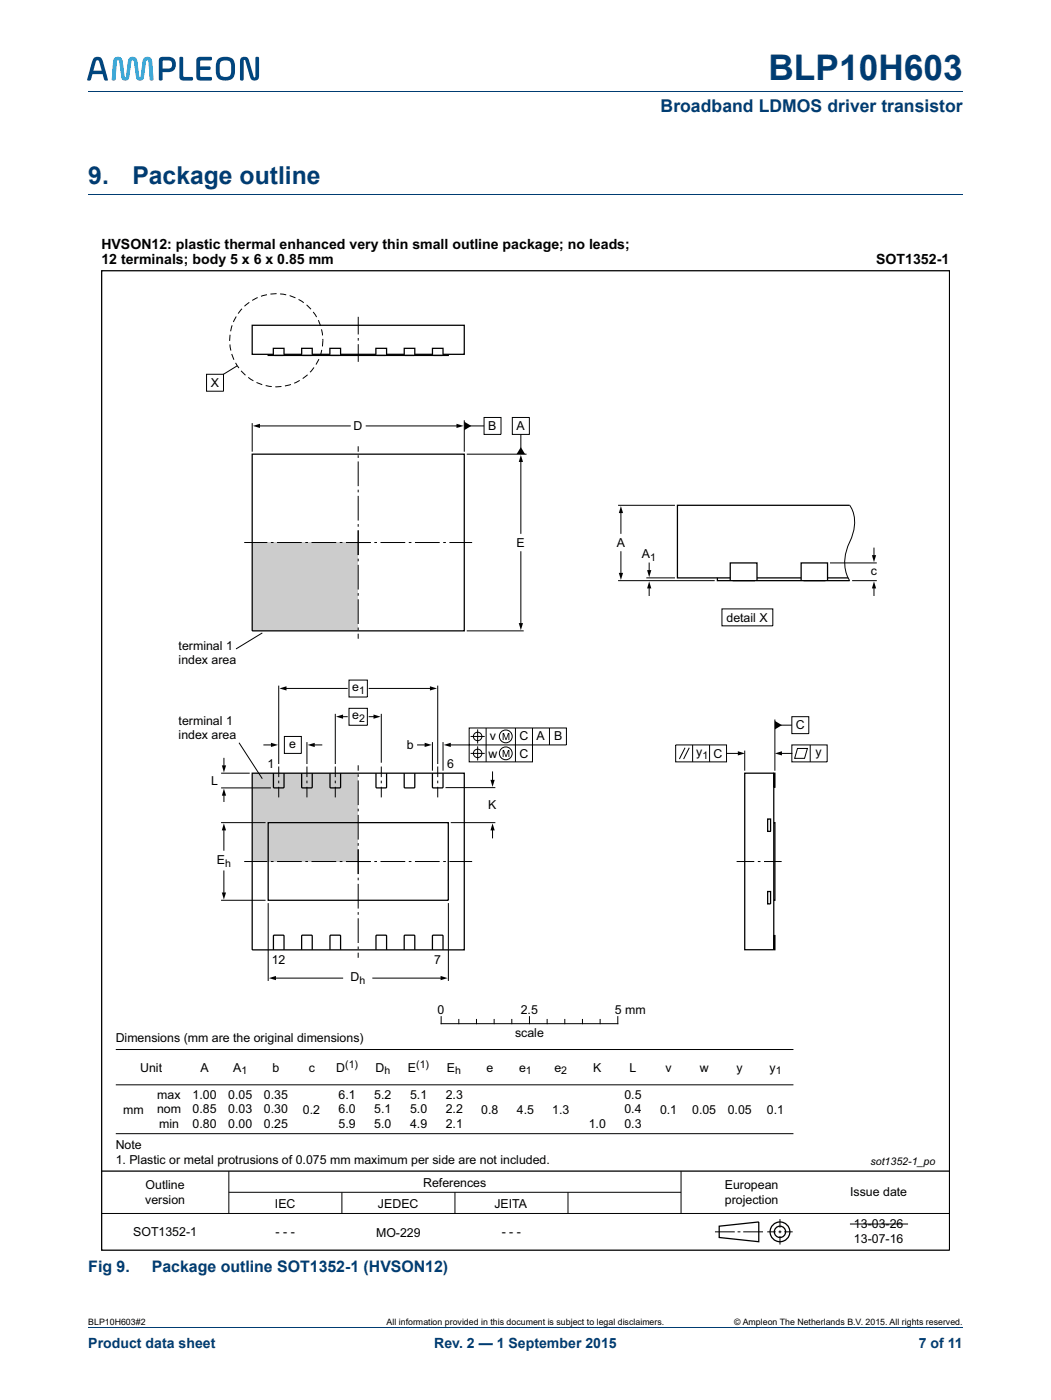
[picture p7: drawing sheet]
<svg xmlns="http://www.w3.org/2000/svg" width="210mm" height="280mm" viewBox="0 0 210 280" stroke-linecap="round" stroke-linejoin="round" font-family="sans-serif">
<path d="M17.6 18.3h174.7M17.6 265.3h174.7" fill="none" stroke="#003c72" stroke-width=".2"/>
<g fill="#00467f">
<path d="M35.9 11.5l.3-.1 .4 .1v3.8l1.9 .2-.1 .6h-1.7a.71 .71 0 0 1-.9-.8z"/>
<path d="M39.4 11.5l.6-.1h2l.3 .1-.1 .5-2 .1-.2 .2v1h1.9l.2 .3-.2 .4h-1.9v1.3l.2 .1h2l.1 .6-.3 .1h-2a.71 .71 0 0 1-.8-.8v-3.1z"/>
<path d="M19.3 12.1l-.7 2h1.7l-.5-1.9-.1-.1zM18.7 11.6a1.15 1.15 0 0 1 1.3-.2 1.15 1.15 0 0 1 .6 1.2l.9 3.2v.3l-.7-.1-.3-1.2h-2l-.4 1.2-.6 .1-.1-.3 .9-3.2z"/>
<path d="M32.5 12.2v1.5h1a.82 .82 0 0 0 .9-.8 .82 .82 0 0 0-.9-.8zM31.9 11.5a3.4 3.4 0 0 1 2.9 .2 1.59 1.59 0 0 1 .2 1.8 1.59 1.59 0 0 1-1.5 .9h-1l-.1 1.6-.4 .1-.3-.1v-3.8z"/>
<path d="M44.1 12.3a3.2 3.2 0 0 0 .1 2.9 1.19 1.19 0 0 0 1.3 .1 1.19 1.19 0 0 0 .7-1.1 2.2 2.2 0 0 0-.4-2l-1.1-.1zM43.5 11.8a2.36 2.36 0 0 1 3.2 .3 4.5 4.5 0 0 1-.2 3.5 2.35 2.35 0 0 1-3.2-.3 4.5 4.5 0 0 1 .2-3.5z"/>
</g>
<path d="M23 11.5a1 1 0 0 1 1 0 1 1 0 0 1 .5 .9l.4 2.8 .1 .3 .2-.3 .3-2.8a.97 .97 0 0 1 1-1 .97 .97 0 0 1 1 1l.3 2.8 .2 .3 .1-.3 .3-2.8a.98 .98 0 0 1 1-1 .98 .98 0 0 1 1 1l.2 3.6-.4 .1-.3-.1-.2-3.6-.3-.4-.3 .4-.3 2.9a.8 .8 0 0 1-.8 .8 .8 .8 0 0 1-.8-.8l-.4-2.9-.3-.4-.3 .4-.4 2.9a.8 .8 0 0 1-.8 .8 .8 .8 0 0 1-.8-.8l-.4-2.9-.2-.4-.3 .4-.2 3.6-.5 .1-.3-.1 .3-3.6z" fill="#00a4e4"/>
<path d="M48.1 11.6a1.01 1.01 0 0 1 1.1-.2 1.01 1.01 0 0 1 .6 .9l.9 3 .1 .2 .2-.2v-3.8l.3-.2 .4 .2v3.6a.94 .94 0 0 1-.9 1 .94 .94 0 0 1-.9-1l-.9-3-.2-.1-.1 .1-.1 3.9-.3 .1-.3-.1-.1-3.7z" fill="#00467f"/>
<path d="M17.6 38.8h174.7" fill="none" stroke="#003c72" stroke-width=".2"/>
<g fill="none" stroke="#000" stroke-width=".2">
<path d="M51.5 59.5l-1.1 .5M53.3 58.9l-1.2 .3M55.2 58.7l-1.2 .1M55.9 58.7l1.3 .2M57.9 59.1l1.1 .4M59.6 59.8l1.1 .7M41.3 74.8h3.3v3.4h-3.3zM45.9 68.8l.2 1.2M45.9 66.9v1.2M46.3 70.7l.4 1.2M46.4 65l-.3 1.2M47.1 72.5l.6 1"/>
<path d="M47.2 63.3l-.6 1M47.4 73.1l-2.8 1.7M48.1 74.1l.9 .9M48.3 61.7l-.7 1M49.6 75.4l1 .7M49.8 60.4l-1 .8M51.2 76.4l1.2 .5M53.1 77l1.2 .2M56.2 77.2l-1.2 .1M58.1 76.8l-1.2 .3M59.9 76l-1.1 .6M61.2 60.9l.9 .9"/>
<path d="M61.4 74.9l-.9 .7M62.5 62.3l.7 1.1M62.7 73.4l-.8 1M63.6 64l.4 1.1M63.7 71.8l-.6 1.1M64.2 65.8l.2 1.2M64.3 69.9l-.4 1.2M64.5 67.7l-.1 1.5M71.5 63.3v3.5M71.5 67.5v.6M71.5 68.8v3.5M134.9 148.9h10.2v3.3h-10.2z"/>
<path d="M136.8 149.4l-1.1 2.3M137.7 149.4l-1.2 2.3M138.3 148.9v3.3M141.7 148.9v3.3M145.1 150.5h2.5M148.7 150v4M154.8 143.8v10.2M155.9 144.9h2.2M155.9 150.5h2.2M158.1 148.9h7.1v3.3h-7.1zM158.1 143.2h3.4v3.4h-3.4zM159.3 149.6h1.9l-.5 1.9h-2z"/>
<path d="M161.8 148.9v3.3M147.1 172.2h3.5M151.3 172.2h.6M152.6 172.2h3.5M23.1 216.8h135.4M23.1 209.7h135.4M88.1 203.1v1.5h35.3v-1.5M91.6 203.7v.9M95.2 203.7v.9M98.7 203.7v.9M102.2 203.7v.9M105.7 203.1v1.5"/>
<path d="M109.3 203.7v.9M112.8 203.7v.9M116.3 203.7v.9M119.9 203.7v.9M23.1 226.5h135.4M45.7 234v8.5M45.7 238.2h90.3M68.3 238.2v4.3M90.9 238.2v4.3M113.4 238.2v4.3M136 234v8.5M20.3 242.5h169.3"/>
<path d="M142.8 246.2h3.9M147.3 246.2h.6M148.4 246.2h4M153.2 246.2h1.7M155.5 246.2h.6M155.8 245.9v.5M155.8 243.6v1.7M155.8 247v1.7M156.6 246.2h1.7M169.7 244.6h11.7"/>
</g>
<g fill="none" stroke="#000" stroke-width=".25">
<path d="M20.3 54.1h169.3v195.7h-169.3zM20.3 234h169.3M143.6 245l7.9-.8v3.9l-7.9-.8z"/>
<circle cx="155.8" cy="246.2" r="1.13"/>
<circle cx="155.8" cy="246.2" r="1.98"/>
</g>
<path d="M147.4 150.1l1.4 .4-1.4 .5zM154.8 144.1l1.4 .8-1.4 .9zM154.8 150.5l1.4-.4v.9z" fill="#000"/>
<g fill="#ccc">
<path d="M50.4 108.4h21.1v17.7h-21.1z"/>
<path d="M50.4 154.5h21.1v17.7h-21.1z"/>
</g>
<g fill="none" stroke="#000" stroke-width=".2">
<path d="M50.4 84.5v5.8M51.6 85.1h18.3M71.5 89.2v1.1M71.5 91v.5M71.5 92.2v4.9M71.5 97.8v.6M71.5 99.1v4.9M73.1 85.1h18.4M92.7 84v6.3M93.2 90.8h12M93.9 85.1h2.8M96.7 83.4h3.4v3.4h-3.4z"/>
<path d="M102.3 83.4h3.4v3.4h-3.4zM104 86.8v2.8M104 92v14.6M48.8 108.4h4.6M54.1 108.4h.5M55.3 108.4h5M61 108.4h.5M62.2 108.4h4.9M67.9 108.4h.5M69.1 108.4h5M71.5 104.7v.6M71.5 106v4.9"/>
<path d="M71.5 111.6v.6M71.5 112.9v4.9M71.5 118.5v.5M71.5 119.8v4.9M74.8 108.4h.5M76 108.4h4.9M81.6 108.4h.6M82.9 108.4h4.9M88.5 108.4h.5M89.8 108.4h4.5M104 110.2v14.6M123.4 116h19.3"/>
<path d="M123.4 101h11.4M124 102.2v4.4M124 110.2v4.6M129.1 115.5h5.7M129.6 112.5v1.7M129.6 117.3v1.7M165.8 112.5h9.3M169.7 101a6.3 6.3 0 0 1 .6 5.8 13.3 13.3 0 0 0-1.6 5.6 6.4 6.4 0 0 0 1 3.6M170.2 116h4.9M174.5 109.5v1.7M174.5 117.3v1.7M52.4 126.5l-5.3 3.2"/>
<path d="M55.7 137v15.7M56.9 137.6h12.4M69.7 135.9h3.7v3.4h-3.7zM71.5 125.4v.5M71.5 126.6v1M73.7 137.6h12.5M87.4 137v15.7M93.2 126.1h11.4M144.2 121.7h10.1v3.4h-10.1zM44.2 157.4h9.9M44.2 154.5h5.7M44.7 151.5v1.7"/>
<path d="M44.7 158.7v1.5M47.7 148.4l4.7 7.2M52.7 148.9h1.7M55.7 153.2v2.1M55.7 156v.5M55.7 157.2v2.1M56.8 147.2h3.4v3.3h-3.4zM61.3 153.2v2.1M61.3 156v.5M61.3 157.2v2.1M61.3 148.3v4.4M62.6 148.9h1.7"/>
<path d="M67 153.2v2.1M67 156v.5M67 157.2v2.1M67 142.6v10.1M68.2 143.2h1.1M69.7 141.5h3.7v3.4h-3.7zM71.5 152.9v1.1M71.5 154.7v.5M71.5 155.9v5M73.7 143.2h1.2M76.1 153.2v2.1M76.1 156v.5"/>
<path d="M76.1 157.2v2.1M76.1 142.6v9.8M83.4 148.9h1.7M86.4 148.3v5.7M87.4 153.2v2.1M87.4 156v.5M87.4 157.2v2.1M88.5 148.3v5.7M89 157.4h9.9M93.7 145.5h19.4v3.4h-19.4zM94 150.5h2.8M94 147.2h2.8"/>
<path d="M95.4 149.1v2.9M95.4 145.8v2.8M97.1 145.5v6.7M98.4 154.2v1.9M102.9 145.5v6.7M106.3 145.5v6.7h-12.6v-3.3h-4M109.7 145.5v3.4M44.1 179.9h8.9M44.1 164.4h8.9M44.7 165.7v4.2M44.7 174v4.6M48.8 172.2h4.6"/>
<path d="M54.1 172.2h.5M55.3 172.2h5M61 172.2h.5M62.2 172.2h4.9M67.9 172.2h.5M69.1 172.2h5M71.5 161.6v.5M71.5 162.8v5M71.5 168.5v.5M71.5 169.7v5M71.5 175.4v.5M71.5 176.6v5"/>
<path d="M74.8 172.2h.5M76 172.2h4.9M81.6 172.2h.6M82.9 172.2h4.9M88.5 172.2h.5M89.8 172.2h4.5M90 164.4h8.9M98.4 165.7v1.7M53.6 180.5v15.5M54.8 195.5h13.6M71.5 182.3v.5M71.5 183.5v4.9"/>
<path d="M71.5 189.1v.6M71.5 190.4v1M74.5 195.5h13.8M89.5 180.5v15.5"/>
<circle cx="95.4" cy="147.2" r=".85"/>
<circle cx="95.4" cy="150.5" r=".85"/>
<circle cx="101" cy="150.5" r="1.28"/>
<circle cx="101" cy="147.1" r="1.28"/>
</g>
<g fill="#000">
<path d="M50.5 85.1l1.4-.4v.8zM91.2 84.7l1.4 .4-1.4 .4zM92.7 84.3l1.4 .8-1.4 .9zM104 89.3l.9 1.5h-1.7zM104 90.9l.5 1.4h-.9zM124 101.1l.4 1.4h-.8zM123.6 114.5h.8l-.4 1.4zM129.6 116.2l.5 1.4h-.9zM129.2 113.9h.9l-.5 1.4zM174.5 116.2l.5 1.4h-.9zM174.1 110.9h.9l-.5 1.4zM55.8 137.6l1.4-.5v.9z"/>
<path d="M85.9 137.1l1.4 .5-1.4 .4zM103.6 124.5h.9l-.5 1.4zM44.7 157.6l.5 1.4h-.9zM44.3 152.9h.9l-.5 1.5zM54.1 148.4l1.4 .5-1.4 .4zM61.4 148.9l1.5-.5v.9zM67.1 143.2l1.4-.4v.8zM74.6 142.8l1.4 .4-1.4 .4zM84.8 148.4l1.4 .5-1.4 .4zM88.6 148.9l1.4-.5v.9zM98 155.8h.8l-.4 1.4zM100.4 146.5h.3l.4 1.2 .4-1.2h.2v1.4h-.2l.1-1.2-.4 1.2h-.2l-.4-1.2v1.2h-.2z"/>
<path d="M100.4 149.9h.3l.4 1.1 .4-1.1h.2v1.4h-.2l.1-1.2-.4 1.2h-.2l-.4-1.2v1.2h-.2zM44.7 164.5l.4 1.4h-.8zM44.3 178.3h.8l-.4 1.5zM98.4 164.5l.4 1.4h-.8zM53.7 195.5l1.4-.5v.9zM88 195l1.4 .5-1.4 .4z"/>
</g>
<g fill="none" stroke="#000" stroke-width=".25">
<path d="M53.6 70.8v.2h35.9v-.2M54.6 71v-1.4h2.1v1.4M54.6 70.8h-4.2v-5.8h42.3v5.8h-4.2M54.8 71h1.8M56.7 70.8h3.5M60.2 71v-1.4h2.2v1.4M60.4 71h1.8M62.4 70.8h3.5M65.9 71v-1.4h2.1v1.4M66.1 71h1.7M68 70.8h7.1M75.1 71v-1.4h2.1v1.4"/>
<path d="M75.2 71h1.8M77.2 70.8h3.5M80.7 71v-1.4h2.1v1.4M80.9 71h1.7M82.8 70.8h3.6M86.4 71v-1.4h2.1v1.4M86.5 71h1.8M50.4 90.8h42.3v35.3h-42.3zM143.3 115.5v.5h26.4M145.8 116v-3.5h5.4v3.5M146.3 116h4.5M151.2 115.5h8.8"/>
<path d="M160 116v-3.5h5.3v3.5M160.5 116h4.4M165.3 115.5h4.1M169.7 101h-34.4v14.5h10.5M50.4 154.5h42.3v35.3h-42.3zM54.6 154.5v2.8l.2 .1h1.9v-2.9M60.2 154.5v2.8l.2 .1h1.9l.1-2.9M65.9 154.5v2.8l.2 .1h1.9v-2.9M75.1 154.5v2.8l.2 .1h1.9v-2.9M80.7 154.5v2.8l.2 .1h1.9v-2.9M86.4 154.5v2.8l.1 .1h1.9l.1-2.9M148.7 154.5h5.8v35.3h-5.8z"/>
<path d="M154.5 154.5h.3v2.8h-.3zM53.6 164.4h35.9v15.5h-35.9zM153.3 178.1h.6v2.5h-.6zM153.3 163.7h.6v2.4h-.6zM154.5 164.4h.3v15.5h-.3M54.6 189.8v-2.8l.2-.1h1.9v2.9M60.2 189.8v-2.8l.2-.1h1.9l.1 2.9M65.9 189.8v-2.8l.2-.1h1.9v2.9M75.1 189.8v-2.8l.2-.1h1.9v2.9M80.7 189.8v-2.8l.2-.1h1.9v2.9M86.4 189.8v-2.8l.1-.1h1.9l.1 2.9M154.5 186.9h.3v2.9h-.3z"/>
</g>
<text font-size="7" fill="#003c72" x="153.5" y="16">BLP10H603</text>
<g font-size="4.9" fill="#003c72">
<text x="17.6" y="36.8">9.</text>
<text x="26.5" y="36.8">Package outline</text>
</g>
<text font-size="3.5" fill="#003c72" x="131.9" y="22.4">Broadband LDMOS driver transistor</text>
<g font-size="3.2" fill="#003c72">
<text x="17.6" y="254.2">Fig 9.</text>
<text x="30.3" y="254.2">Package outline SOT1352-1 (HVSON12)</text>
</g>
<g font-size="2.8">
<text x="20.2" y="49.7">HVSON12: plastic thermal enhanced very thin small outline package; no leads;</text>
<text x="20.2" y="52.8">12 terminals; body 5 x 6 x 0.85 mm</text>
<text x="175" y="52.8">SOT1352-1</text>
</g>
<g font-size="2.8" fill="#003c72">
<text x="17.6" y="269.3">Product data sheet</text>
<text x="86.7" y="269.3">Rev. 2 — 1 September 2015</text>
<text x="183.5" y="269.3">7 of 11</text>
</g>
<g font-size="2.5">
<text x="42.1" y="77.3">X</text>
<text x="70.6" y="86">D</text>
<text x="97.5" y="85.9">B</text>
<text x="103.2" y="85.9">A</text>
<text x="103.2" y="109.3">E</text>
<text x="123.2" y="109.3">A</text>
<text x="128.2" y="111.6">A</text>
<text x="173.9" y="114.9">c</text>
<text x="145.1" y="124.3">detail X</text>
<text x="35.7" y="129.8">terminal 1</text>
<text x="35.7" y="132.8">index area</text>
<text x="70.3" y="138.1">e</text>
<text x="70.3" y="143.8">e</text>
<text x="35.7" y="144.8">terminal 1</text>
<text x="35.7" y="147.8">index area</text>
<text x="57.8" y="149.5">e</text>
<text x="81.3" y="149.7">b</text>
<text x="97.8" y="148">v</text>
<text x="103.7" y="148">C</text>
<text x="107.2" y="148">A</text>
<text x="110.7" y="148">B</text>
<text x="158.9" y="145.7">C</text>
<text x="53.4" y="153.4">1</text>
<text x="89.3" y="153.4">6</text>
<text x="97.6" y="151.4">w</text>
<text x="103.7" y="151.4">C</text>
<text x="139.1" y="151.1">y</text>
<text x="142.5" y="151.4">C</text>
<text x="162.9" y="151.1">y</text>
<text x="42.2" y="156.8">L</text>
<text x="97.5" y="161.7">K</text>
<text x="43.3" y="172.7">E</text>
<text x="54.3" y="192.7">12</text>
<text x="70" y="196">D</text>
<text x="86.7" y="192.7">7</text>
<text x="87.4" y="202.6">0</text>
<text x="104" y="202.6">2.5</text>
<text x="122.8" y="202.6">5 mm</text>
<text x="23.1" y="208.3">Dimensions (mm are the original dimensions)</text>
<text x="102.9" y="207.1">scale</text>
<text x="28" y="214.2">Unit</text>
<text x="40.1" y="214.2">A</text>
<text x="46.6" y="214.2">A</text>
<text x="54.4" y="214.2">b</text>
<text x="61.6" y="214.2">c</text>
<text x="67.2" y="214.2">D</text>
<text x="75" y="214.2">D</text>
<text x="81.5" y="214.2">E</text>
<text x="89.3" y="214.2">E</text>
<text x="97.1" y="214.2">e</text>
<text x="103.7" y="214.2">e</text>
<text x="110.7" y="214.2">e</text>
<text x="118.5" y="214.2">K</text>
<text x="125.7" y="214.2">L</text>
<text x="132.9" y="214.2">v</text>
<text x="139.8" y="214.2">w</text>
<text x="147.1" y="214.2">y</text>
<text x="153.7" y="214.2">y</text>
<text x="31.4" y="219.5">max</text>
<text x="38.5" y="219.5">1.00</text>
<text x="45.6" y="219.5">0.05</text>
<text x="52.7" y="219.5">0.35</text>
<text x="67.6" y="219.5">6.1</text>
<text x="74.7" y="219.5">5.2</text>
<text x="81.9" y="219.5">5.1</text>
<text x="89" y="219.5">2.3</text>
<text x="124.7" y="219.5">0.5</text>
<text x="24.6" y="222.5">mm</text>
<text x="31.4" y="222.4">nom</text>
<text x="31.8" y="225.4">min</text>
<text x="38.5" y="222.4">0.85</text>
<text x="38.5" y="225.4">0.80</text>
<text x="45.6" y="222.4">0.03</text>
<text x="45.6" y="225.4">0.00</text>
<text x="52.7" y="222.4">0.30</text>
<text x="52.7" y="225.4">0.25</text>
<text x="60.5" y="222.5">0.2</text>
<text x="67.6" y="222.4">6.0</text>
<text x="67.6" y="225.4">5.9</text>
<text x="74.7" y="222.4">5.1</text>
<text x="74.7" y="225.4">5.0</text>
<text x="81.9" y="222.4">5.0</text>
<text x="81.9" y="225.4">4.9</text>
<text x="89" y="222.4">2.2</text>
<text x="89" y="225.4">2.1</text>
<text x="96.1" y="222.5">0.8</text>
<text x="103.2" y="222.5">4.5</text>
<text x="110.3" y="222.5">1.3</text>
<text x="117.6" y="225.4">1.0</text>
<text x="124.7" y="222.4">0.4</text>
<text x="124.7" y="225.4">0.3</text>
<text x="131.8" y="222.5">0.1</text>
<text x="138.2" y="222.5">0.05</text>
<text x="145.3" y="222.5">0.05</text>
<text x="153.2" y="222.5">0.1</text>
<text x="23.1" y="229.6">Note</text>
<text x="23.1" y="232.6">1. Plastic or metal protrusions of 0.075 mm maximum per side are not included.</text>
<text x="29.1" y="237.6">Outline</text>
<text x="84.5" y="237.1">References</text>
<text x="144.8" y="237.6">European</text>
<text x="169.8" y="239.1">Issue date</text>
<text x="29" y="240.6">version</text>
<text x="54.9" y="241.3">IEC</text>
<text x="75.5" y="241.3">JEDEC</text>
<text x="98.7" y="241.3">JEITA</text>
<text x="144.8" y="240.6">projection</text>
<text x="170.6" y="245.4">13-03-26</text>
<text x="26.6" y="247">SOT1352-1</text>
<text x="55" y="247">- - -</text>
<text x="75.1" y="247.1">MO-229</text>
<text x="100.2" y="247">- - -</text>
<text x="170.6" y="248.4">13-07-16</text>
</g>
<g font-size="2.1">
<text x="129.8" y="112.1">1</text>
<text x="71.7" y="138.6">1</text>
<text x="71.7" y="144.3">2</text>
<text x="140.3" y="151.6">1</text>
<text x="44.9" y="173.2">h</text>
<text x="71.8" y="196.5">h</text>
<text x="48.2" y="214.7">1</text>
<text x="68.9" y="213.4">(1)</text>
<text x="76.8" y="214.7">h</text>
<text x="83.1" y="213.4">(1)</text>
<text x="90.9" y="214.7">h</text>
<text x="105" y="214.7">1</text>
<text x="112.1" y="214.7">2</text>
<text x="154.9" y="214.7">1</text>
<text x="173.9" y="232.7">sot1352-1_po</text>
</g>
<g font-size="1.8">
<text x="17.6" y="264.7">BLP10H603#2</text>
<text x="77.2" y="264.7">All information provided in this document is subject to legal disclaimers.</text>
<text x="146.6" y="264.7">© Ampleon The Netherlands B.V. 2015. All rights reserved.</text>
</g>
</svg>
